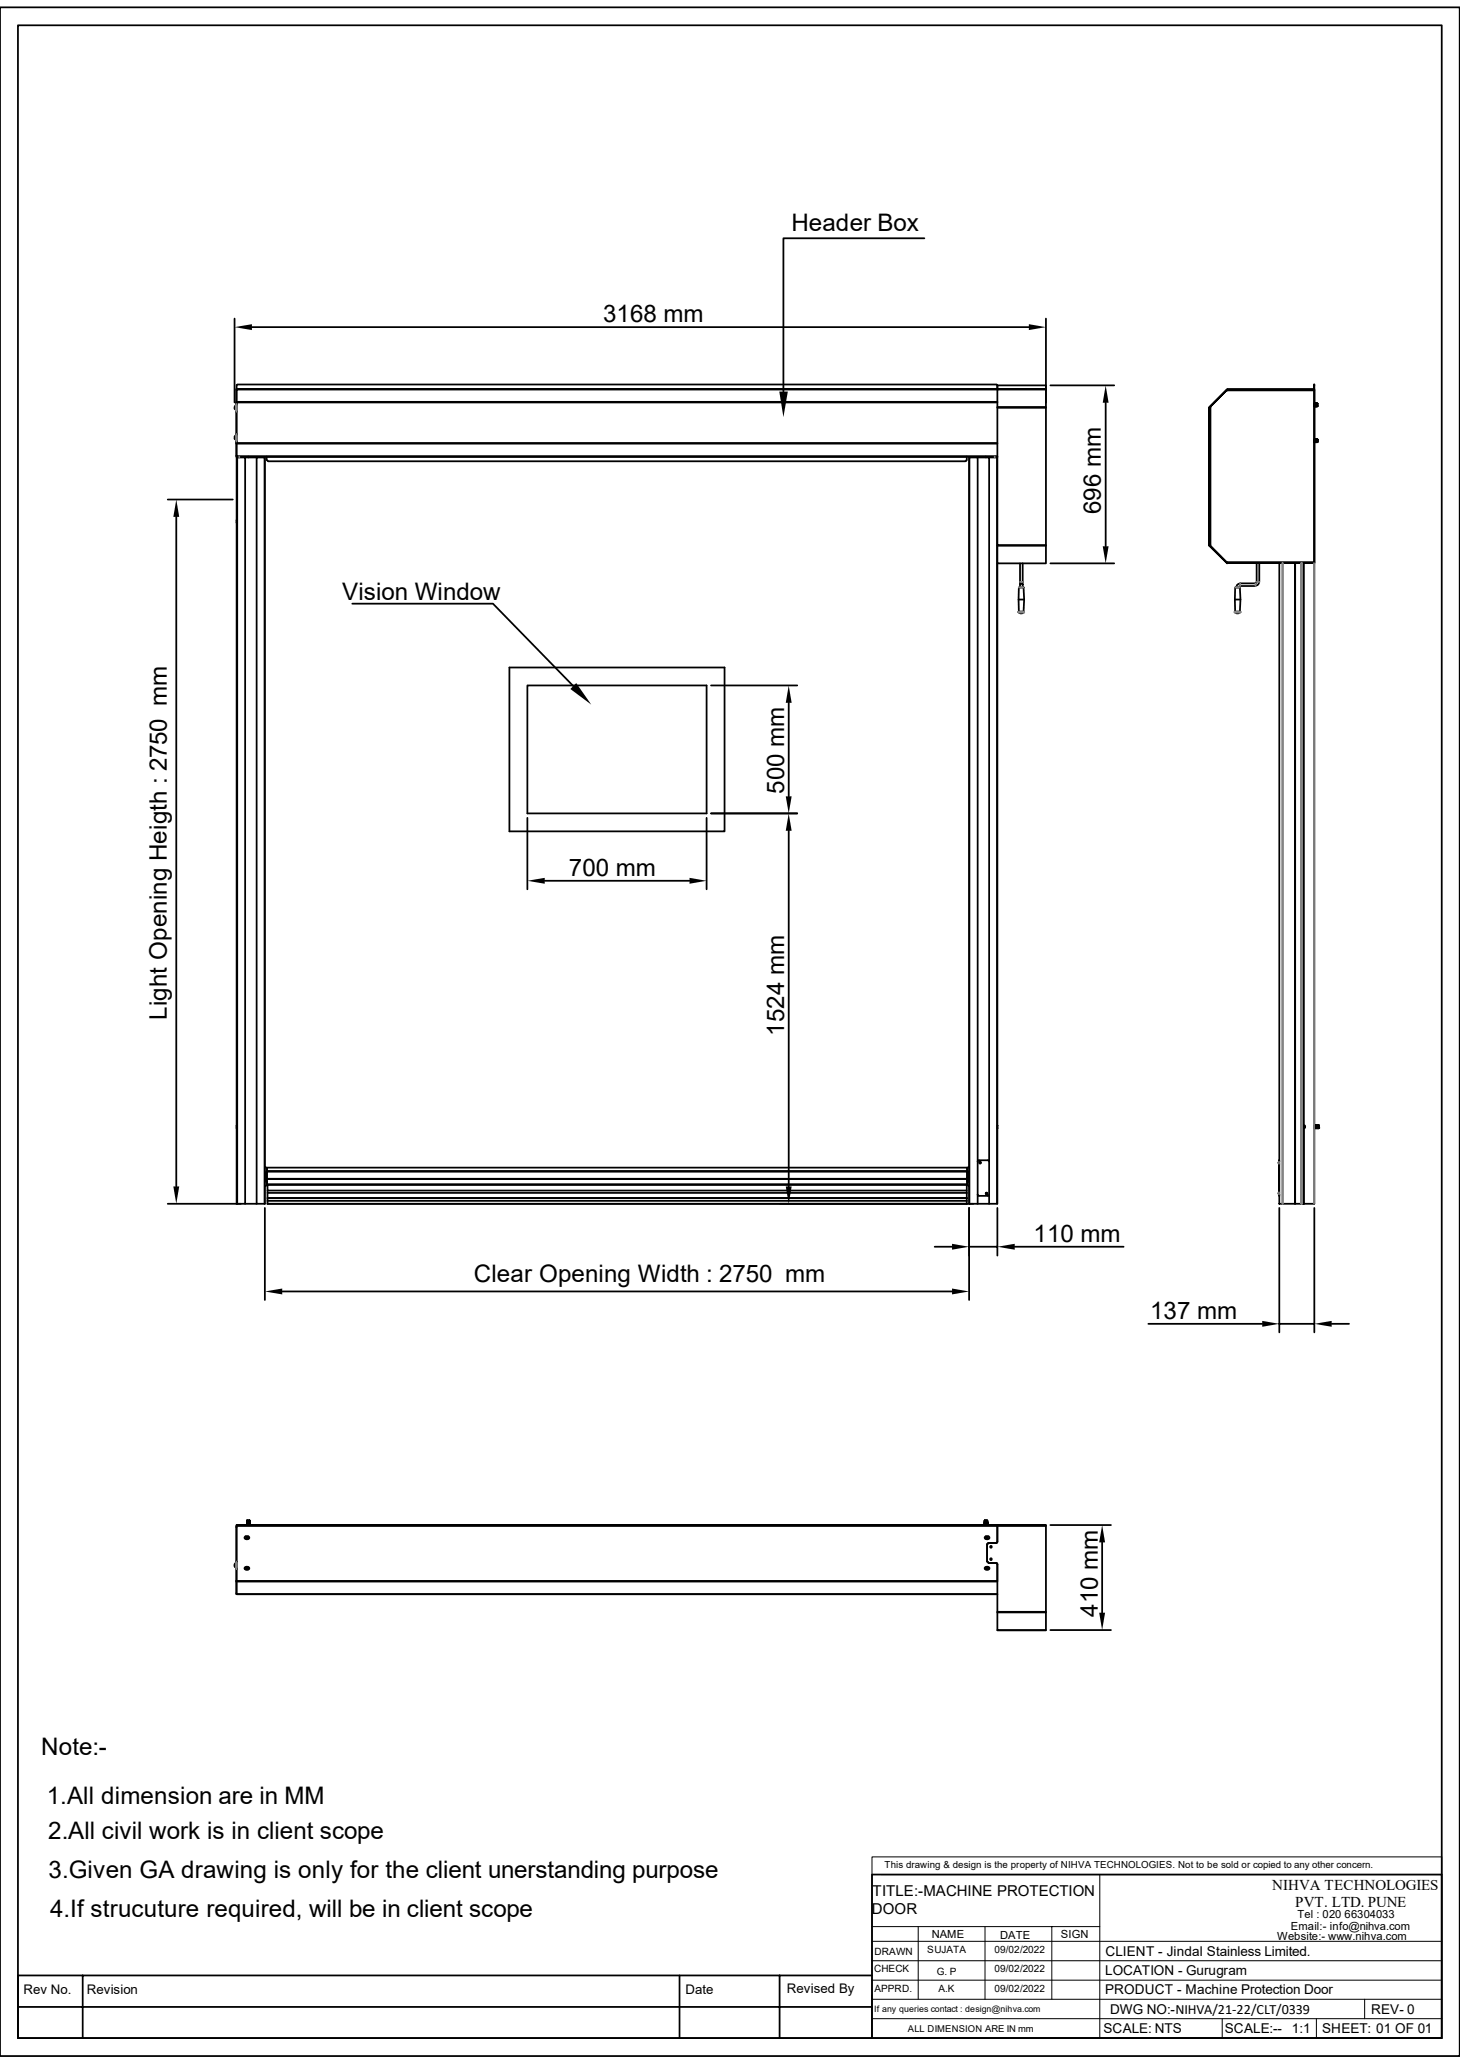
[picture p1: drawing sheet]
<svg xmlns="http://www.w3.org/2000/svg" width="210mm" height="297mm" viewBox="0 0 210 297" stroke-linecap="round" stroke-linejoin="round" font-family="sans-serif">
<g fill="none" stroke="#000" stroke-width=".25">
<path d="M0 1.1h210v294.8h-210zM2.6 3.6h204.8v289.7h-204.8zM33.7 58.5v.3M33.7 45.8v12.1M33.8 58.8l.2 .2M34 59.1h.1M34 58.2v1M34 58v5.7M34 59.2h.1M34 58.2h.1M34 58h.1M34 58.3l-.2 .1v.1"/>
<path d="M34 58.1h.1M34 59.3h.1M34 57.9v5.9h109.5M34 56h109.5M34 56.1v1.7M34 55.4v.6M34 57.9h109.5M34.1 55.4h.1M34.1 55.3h109.3M36.2 47.1h111.8M143.4 55.4h.1M143.5 58.6h7v.1h-7z"/>
<path d="M143.5 57.8h-109.5v.1M143.5 56h-109.5v2M143.5 56h-109.5v.1M143.5 58.7v19.7h7M143.5 56h7h-7v2.6M143.5 56h7M143.5 56v-.5h7v.5M143.5 55.4v.6M150.5 58.7v19.8h-7v-.1M150.5 45.8v12.8M151.1 55.5h9.2M159 58v20.6"/>
<path d="M174 58.6h.1M174 58.6l-.1 .1M174 58.6v.1M176.5 56l-2.5 2.6zM176.5 56h12.6v25h-12.6l-2.5-2.6v-19.8zM176.5 56.2v-.2l-2.5 2.6h.1v19.8h-.1l2.5 2.6v-.1h12.6v-24.7M176.5 56v.2M176.6 56h12.4M176.6 56v.1M189 56l.1 .2h-12.6M189 55.5l.1 .5zM189 55.5h.1"/>
<path d="M189 55.4v-.1l.1 .1M189.1 58.1v.4M189.1 56v117.2h-1.6v-10.8v10.8M189.1 56h-.1M189.1 58.4v.1M189.1 58.1h.2M189.1 58.1v.3M189.1 58.1l.1 .3M189.1 58.1h.4M189.1 58.4v.1h.3M189.1 58.1h.1M189.2 58.4v-.3v.4"/>
<path d="M189.2 58.4l-.1 .1M189.2 58.1h.1M189.2 58.1h-.1M189.2 58.5h.2M189.2 58.1l.1 .4M189.2 58.1v.4M189.3 58.1h.1M189.3 58.1h-.1M189.3 58.1v.4M189.3 58.1l.1 .4M189.4 58.5h.1M189.4 58.1h.1"/>
<path d="M189.4 58.4v.1M189.4 58.1v.4M189.4 58.1v.3M189.4 58.4l.1 .1M189.4 58.1l.1 .4zM189.5 58.4h.1M189.5 58.1h-.1M189.5 58.1h.1M189.5 58.4v.1M189.5 58.1v.3M24.1 71.9h9.4M25.4 74.4v96.3"/>
<path d="M33.7 62.9v.3M33.7 62.8v.1M33.8 63.2l.2 .1M33.9 62.9h.1M34 62.5v1M34 63.4h.1M34 62.7h-.2v.1M34 63.7v2h109.5M34 65.6v.1h109.5M34 63.8v1.8M34 63.5h.1M34 62.4h.1"/>
<path d="M34 62.5h.1M34 63.8h109.5M34 65.7v.1M34.1 74.8v.4M34.1 65.8h1.2v107.4h-1.2zM34.1 65.8h-.1v107.4M34.4 65.7l-.2 .1M35.3 65.8h1.6M35.7 65.7v.1M36.9 65.8h1.2v107.4h-1.2zM38.1 65.8v107.4M38.4 65.7h100.7"/>
<path d="M38.4 65.7v.5M38.4 66.2l.2 .2h100.3l.1-.2M139.1 65.7v.5M139.4 65.8v107.4M140.6 65.8h1.7v101.2M141.8 65.7v.1M142.3 65.8h1.2M143.2 65.7l.1 .1M143.4 65.8v107.4h-1.1v-1.2M143.5 78.5v2.6h7v-2.6M173.9 78.5l2.7 2.5zM173.9 78.4l.1 .1"/>
<path d="M174.1 78.4h-.2v-19.7h.1v19.8M189.1 63.2v.1M189.1 63.3v.3M189.1 63.2v.4M189.1 63.2h.4M189.1 63.6h.4M189.1 63.2l.1 .4M189.1 63.2h.2M189.2 63.2v.4M189.2 63.6h.1M189.2 63.6h.2M189.2 63.2l.1 .4"/>
<path d="M189.3 63.2v.4M189.3 63.6h-.1M189.3 63.6h.1M189.3 63.2v.1M189.3 63.3l.1 .3M189.4 63.2v.1M189.4 63.6h-.1M189.4 63.3v.3M189.4 63.6h.1M189.4 63.2l-.1 .1M189.4 63.2v.4M189.4 63.3l.1 .3"/>
<path d="M189.4 63.3h.1v.2M189.4 63.2l.1 .4M189.5 63.3v.2M189.5 63.3v.3M189.5 63.2v.1M189.5 63.2v.3M189.5 63.2v.4M73.3 96.1h30.9v23.5h-30.9zM75.9 98.6h25.7v18.5h-25.7zM102.3 98.6h12.4M143.5 81.1l-.1 92.1M146.5 88.1l.3 .2h.2l.3-.2"/>
<path d="M146.5 86.3h.8M146.6 84.5v3.5M146.6 88.1h-.1M146.6 88h.1M146.6 84.5h.6M146.7 84.1v.4M146.7 81.1v3M146.7 84.1l.2-.2 .2 .2M147.1 81.1v3.4M147.2 84.5l.1 1.8M147.2 84.5h.1M147.3 88.1h.1"/>
<path d="M147.3 86.3v1.7h-.8M151.1 81.1h9.2M176.5 80.9v.1h12.6v-.1M177.6 88.1h.1M177.6 88.1l.3 .2 .5-.2M177.6 86.3h.8M177.6 86.3l.1 1.7M177.7 84.5l-.1 1.8M177.7 88h.1M177.8 84.5h.6M178.2 84.5h.1M178.4 84.5v3.5h-.8"/>
<path d="M178.4 84.5h.1M178.4 88.1h.1M180.6 83.9h-2.2a.55 .55 0 0 0-.6 .6M180.6 84.3h-2.2l-.2 .2M180.8 81v2.7l-.2 .2M181.1 81v2.7l-.2 .5-.3 .1M184 81v86.1v-.1M186.3 81v92.2h.9v-92.2M187.3 81v92.2M187.5 81v80.9M187.5 81v80.9zM75.9 117.7v10.3"/>
<path d="M101.6 117.7v10.3M102.3 117.1h12.4M113.5 101.1v13.5M113.5 119.5v51.2M78.4 126.7h20.8M24.1 173.2h10.5M34.1 162v.3M35.3 173.2h1.6M38.1 167.9h.1M38.1 170.7h.1M38.1 173.8v13.3M38.2 168l.2 .1"/>
<path d="M38.4 170.5l-.2 .1M38.4 169.7h100.7zM38.4 169.6h100.7zM38.4 170.4h100.7zM38.4 168.5h100.7zM38.4 168.6h100.7v1M38.4 168.6h-.1v1.5h.1M38.4 168.1v2.4M38.4 168.6h.1M38.4 168.5v-.5h100.7v.6M38.5 170.5h100.6v.8h-100.6zM38.5 171.3v.4h100.6"/>
<path d="M38.5 171.7v.7h100.6M38.5 172.8h100.6M38.5 173.2h101.5M38.5 170.4h100.6M38.5 172.4h.1M134.5 179.4h2.4M139.1 172.4h-100.6v.4M139.1 171.3v1.9h-100.6v-.4M139.1 168.6h-100.7v1M139.1 168.6h.2v1.5h-.2zM139.1 169.7v.7M139.1 168.5h.1"/>
<path d="M139.1 170.1v.4l.2 .1M139.3 168h-.1l-.1 .6M139.3 167.9h.1M139.3 170.7h.1M139.4 173.8v13.3M139.4 179.4h4.1M140.6 167.1v-101.3h-1.2v107.4M140.6 171.9v1.3h-1.2M140.6 167.1l.2-.1h1.3l.2 .1-.1 4.9-1.4 .1-.2-.2M140.6 173.2h1.7M140.6 167.1v4.8M140.9 167.2h.2v.2l-.3-.1z"/>
<path d="M141 167.3h.1h-.1zM141 167.3h-.1zM141.9 171.7v.1zM141.9 171.6h.1v.3l-.2-.2zM143.5 173.8v6.9M143.5 162v.3M146 179.4h15.6M183.9 171.7v.1M183.9 167.3v.1M183.9 171.8h.1M183.9 167.4h.1M184 171.9v.2"/>
<path d="M184 171.6l-.1 .1M184 171.9h.1M184 171.6h.1M184 167.2l-.1 .1M184 167.1v4.8M184 167.5h.1M184 167.2h.1M184 173.8v17.9M184 167.1v6.1h2.3v-92.2v92.2M187.2 173.2h.1M187.5 162.1h.1M187.5 162.2h.1"/>
<path d="M187.5 162.1v.1M187.5 162.4v10.8h-.2M187.5 173.2h.1M187.6 162.2h.1M187.6 162.1h.1M187.6 162.1v.1M189.1 162v.3M189.1 173.8v17.9M189.1 162h.1M189.1 162.1v.2M189.1 162.3h.6M189.1 162.3h.1"/>
<path d="M189.1 162l.1 .3M189.2 162v.3M189.2 162.3h.1M189.2 162h-.1M189.2 162h.1M189.2 162.3h-.1M189.2 162l.1 .3M189.3 162h-.1M189.3 162.3h.1M189.3 162h.1M189.3 162.3h-.1M189.3 162v.3"/>
<path d="M189.3 162l.1 .3M189.4 162h.1M189.4 162v.3M189.4 162.3h.1M189.4 162l.1 .3M189.5 162v.3M189.5 162.3h.1M189.5 162h.1M189.5 162l.1 .3M189.5 162h.2M189.6 162v.3M189.6 162l.1 .3"/>
<path d="M189.6 162.3h.1M189.7 162v.3M189.7 162h.1M189.7 162.3h.1M189.7 162.3h-.1M189.7 162h-.6M189.8 162.3h-.1M40.6 185.8h96.3M165.2 190.5h16.4M184 190.5h5.1M191.6 190.5h2.5M34 219.8v7.7"/>
<path d="M34 219.6v7.9h109.5v-2.4M34 219.6v.2M34.1 219.5h109.3zM34.1 219.5h-.1h.1M35.5 218.9h.4M35.5 219h.4M35.5 219.4h.4h-.4M35.5 219.3h.4l-.4 .1M35.5 219.4h.4M35.5 219.1h.4M35.5 219.2h.4M35.5 219.3h.1"/>
<path d="M35.5 219.4h.1M35.5 219.5h.1M35.5 219h.1M35.5 219.2h.1M35.5 219.4l.1 .1M35.5 219v.2M35.5 219.2v.2M35.5 218.8h.4zM35.5 218.8h.1M35.5 219.3h.2a.11 .11 0 0 1 .2 0 .11 .11 0 0 1 0 .2M35.5 219.5h.4M35.5 219.3l.4-.1z"/>
<path d="M35.5 219.2h.4zM35.5 219h.4l-.4 .1M35.5 218.9h.1M35.6 219.2h-.1M35.6 219.2l-.1 .1M35.6 219.3h-.1M35.6 219h.1M35.6 218.8h.3M35.6 218.9h.3M35.6 219.2h.3M35.6 219.3h.3M35.6 219h.3h-.2"/>
<path d="M35.6 218.8l-.1 .1M35.6 218.9h-.1M35.6 218.9l-.1 .1M35.6 219.3l-.1 .1M35.6 219.4l-.1 .1M35.8 219.5h.1M35.9 219.1h.1M35.9 219.2h.1M35.9 219.4h.1M35.9 219h.1M35.9 219v.1M35.9 219.4v.1"/>
<path d="M35.9 219l-.4 .1M35.9 219.4l-.3 .1M35.9 218.9h.1M35.9 218.9v.1M35.9 219.1v.1M35.9 218.8l-.4 .1M35.9 218.9h-.4M35.9 219.1h-.4M35.9 219.1l-.4 .1M35.9 219.2h-.4M35.9 219h-.3M35.9 219.5h.1"/>
<path d="M35.9 218.9l-.4 .1M35.9 218.9h-.3M35.9 218.8v.1M35.9 219.4h-.3M35.9 219.3h-.3M141.6 219h.1zM141.6 219.2v.1M141.6 219.3v.2M141.6 219v.2M141.6 218.8v.1M141.6 218.9v.1M141.6 219v.1"/>
<path d="M141.6 219h.1M141.6 218.8h.4M141.6 219.1h.1M141.6 219.2h.1M141.6 219.3h.1M141.6 219.4h.1M141.6 219h.4M141.6 218.8h.1M141.6 219.3h.4M141.6 219.2h.4M141.6 219.1h.4M141.6 218.9h.1"/>
<path d="M141.6 219.1v.1M141.6 219.4h.4M141.6 218.9h.4M141.6 219h.4v.1M141.7 219.5h-.1M141.7 219h-.1M141.7 219h.3M141.9 219.5h.1M141.9 219h.1M142 218.8h.1M142 219.4l-.4 .1M142 219.4h-.4"/>
<path d="M142 219.3l-.4 .1M142 219l-.4 .1M142 218.9l-.4 .1M142 218.9h-.4M142 218.8l-.4 .1M142 218.8v.1M142 219.1h.1M142 218.9h.1M142 219.1v.1M142 219.2v.2M142 218.9v.1M142 219.4v.1"/>
<path d="M142 219.2h-.4M142 219.2l-.4 .1M142 219.3h-.4M142 219.1h-.4M142 219.1l-.4 .1M142 219.2h.1M142 219.4h.1M142 219.5h.1M142 219h.1M142 219.3h.1M143.4 219.5h.1M143.5 219.5h-.1"/>
<path d="M143.5 219.5h7h-7v.1h-109.5v-.1M150.5 219.5v.1h-7l-.1 2.4h-1.2l-.2 .2M150.5 219.6v12.3h-7v-6.8M151.1 219.5h8.7M33.7 225.1v.3M33.8 225.4l.2 .2M34 224.9l-.2 .2M34 224.7v1.1M34 224.9h.1M34 227.5v1.9h109.5h-109.5M34 227.6v1.7M34 229.3v.1"/>
<path d="M34 225.8h.1M34 227.5v.1h109.5M34 224.7h.1M35.3 221.1l-.1 .1v.2h.1M35.3 221.1h.1M35.3 225.5l-.1 .1v.2h.1M35.4 225.5l.1-.1 .1 .1M35.4 225.8l.1 .1 .1-.1M35.4 221.4l.1 .1 .1-.1M35.4 221.1l.1-.1 .1 .1M35.4 225.6h.2v.2zM35.4 221.2h.2v.2z"/>
<path d="M35.4 225.6v.1M35.7 225.5l.2 .1v.2h-.2M35.7 221.1h.1M35.7 221.1l.2 .1v.2h-.2M141.8 221.1l-.2 .1v.2h.2M141.8 221.1h.1M141.8 225.5l-.2 .1v.2h.2M141.9 221.4l.1 .1 .1-.1M141.9 221.1l.1-.1 .1 .1M141.9 225.5l.1-.1 .1 .1M141.9 225.8l.1 .1 .1-.1M141.9 221.2h.1v.2z"/>
<path d="M141.9 225.6h.1v.2zM142 222.2v2.5M142 224.7l.2 .2M142.1 225.6v.2M142.2 225.5l.1 .1v.2h-.1M142.2 221.1h.1M142.2 221.1l.1 .1v.2h-.1M142.2 224.9h1.1l.2 .2M142.2 222.1l-.2 .1M142.5 224.2h.1v.3l-.2-.1zM142.5 222.5h.1v.2l-.2-.1zM143.5 231.9v.1h7v-.1"/>
<path d="M143.5 232v2.6h7v-2.6M143.5 234.6h7M151.1 234.6h8.7M158.5 222v10.1M131.6 293.3h75.8"/>
<circle cx="141" cy="167.3" r=".07"/>
<circle cx="141.9" cy="171.7" r=".08"/>
<circle cx="187.5" cy="162.1" r=".22"/>
<circle cx="187.5" cy="162.1" r=".17"/>
</g>
<g fill="none" stroke="#808080" stroke-width=".25">
<path d="M34 58.3v.8M34 58.1v1.2M34 62.7v.7M34 62.4v1.1M34.4 65.7v.1M143.1 65.7v.1M146.5 88.1h.8M146.6 84.5h.6M146.6 88h.6M146.7 84.5h.4M146.7 83.7h.4M177.6 88.1h.8"/>
<path d="M177.7 84.5h.7M177.7 88h.7M177.8 84.5h.4M178.4 83.9v.4M180.6 83.9v.4M180.8 83.7h.3M184.4 81v92.2M184.5 81v92.2M187.2 81v92.2M187.3 81v92.2M189 81v92.2M184 167.2v.3"/>
<path d="M184 171.6v.3M34 224.9v.7M34 224.7v1.1"/>
</g>
<path d="M34.1 71.9h.1M125.4 267.2h82v2.5h-82zM125.4 279.4h82M158.2 269.7h49.2M125.4 287.7h82M125.4 284.9h82M125.4 282.2h82" fill="none" stroke="#000" stroke-width=".14"/>
<g fill="#000">
<path d="M33.7 47.1l2.5-.4v.8zM148 46.7l2.5 .4-2.5 .4zM159 55.5l.5 2.5h-.9zM25.4 71.9l.4 2.5h-.9zM158.6 78.6h.9l-.5 2.5zM113 114.6h.9l-.4 2.5zM113.5 98.6l.4 2.5h-.9zM113.5 117.1l.4 2.4h-.9zM75.9 126.7l2.5-.4v.9zM99.2 126.3l2.4 .4-2.4 .5zM24.9 170.7h.9l-.4 2.5zM113 170.7h.9l-.4 2.5z"/>
<path d="M136.9 179l2.5 .4-2.5 .4zM143.5 179.4l2.5-.4v.8zM38.1 185.8l2.5-.4v.9zM136.9 185.4l2.5 .4-2.5 .5zM181.6 190.1l2.4 .4-2.4 .4zM189.1 190.5l2.5-.4v.8zM158.1 232.1h.9l-.5 2.5zM158.5 219.5l.5 2.5h-.9z"/>
</g>
<path d="M158.6 270.4h23.9v6.5h-23.9z" fill="#fff"/>
<path d="M125.4 269.7v23.6M125.4 277.2h32.8M126.8 269.7h31.4v23.6M132.1 277.2v10.5M141.7 277.2v10.5M151.3 277.2v10.5M125.4 290.5h82M175.8 290.5v2.8M189.4 290.5v2.8M196.3 287.7v2.8" fill="none" stroke="#000" stroke-width=".14"/>
<path d="M133 34.3h-20.3v22M50.7 86.9h20.2l11.6 11.8M125.4 269.7h82v23.6h-82zM2.6 288.8h122.8M11.9 284.3v9M97.7 284.3v9M112.1 284.3v9M125.4 284.3h-122.8v9h122.8" fill="none" stroke="#000" stroke-width=".25"/>
<path d="M112.1 56.3h1.2l-.6 3.7zM82.9 98.3l2.1 3.1-3-2.3z" fill="#000"/>
<g font-size="3.5">
<text x="113.8" y="33.3">Header Box</text>
<text x="86.7" y="46.4">3168 mm</text>
<text x="158.4" y="74" transform="rotate(-90 158.4 74)">696 mm</text>
<text x="49.2" y="86.3">Vision Window</text>
<text x="112.8" y="114.3" transform="rotate(-90 112.8 114.3)">500 mm</text>
<text x="81.8" y="126.1">700 mm</text>
<text x="24" y="146.7" transform="rotate(-90 24 146.7)">Light Opening Heigth : 2750 mm</text>
<text x="112.8" y="149" transform="rotate(-90 112.8 149)">1524 mm</text>
<text x="148.7" y="178.8">110 mm</text>
<text x="68.2" y="184.5">Clear Opening Width : 2750 mm</text>
<text x="165.4" y="189.8">137 mm</text>
<text x="157.9" y="232.7" transform="rotate(-90 157.9 232.7)">410 mm</text>
<text x="5.9" y="252.5">Note:-</text>
<text x="6.7" y="259.6">1.All dimension are in MM</text>
<text x="6.9" y="264.7">2.All civil work is in client scope</text>
<text x="7" y="270.2">3.Given GA drawing is only for the client unerstanding purpose</text>
<text x="7.2" y="275.8">4.If strucuture required, will be in client scope</text>
</g>
<g font-size="2.2">
<text x="125.4" y="275.5">DOOR</text>
<text x="125.5" y="272.8">TITLE:-MACHINE PROTECTION</text>
<text x="183" y="272">NIHVA TECHNOLOGIES</text>
<text x="186.3" y="274.4">PVT. LTD. PUNE</text>
</g>
<g font-size="1.9">
<text x="159" y="281.4">CLIENT - Jindal Stainless Limited.</text>
<text x="3.4" y="287">Rev No.</text>
<text x="12.5" y="287">Revision</text>
<text x="98.6" y="287">Date</text>
<text x="113.2" y="286.8">Revised By</text>
<text x="159" y="287">PRODUCT - Machine Protection Door</text>
<text x="159" y="284.2">LOCATION - Gurugram</text>
<text x="158.7" y="292.6">SCALE: NTS</text>
<text x="159.7" y="289.8">DWG NO:-NIHVA/21-22/CLT/0339</text>
<text x="176.2" y="292.6">SCALE:--</text>
<text x="185.8" y="292.6">1:1</text>
<text x="190.2" y="292.6">SHEET: 01 OF 01</text>
<text x="197.2" y="289.8">REV- 0</text>
</g>
<g font-size="1.6">
<text x="134" y="278.9">NAME</text>
<text x="143.8" y="279">DATE</text>
<text x="152.6" y="278.8">SIGN</text>
<text x="183.7" y="279.1">Website:- www.nihva.com</text>
<text x="185.7" y="277.7">Email:- info@nihva.com</text>
<text x="186.6" y="276.1">Tel : 020 66304033</text>
</g>
<g font-size="1.4">
<text x="127.3" y="268.8">This drawing &amp; design is the property of NIHVA TECHNOLOGIES. Not to be sold or copied to any other concern.</text>
<text x="125.8" y="281.3">DRAWN</text>
<text x="133.4" y="281">SUJATA</text>
<text x="143" y="281">09/02/2022</text>
<text x="125.7" y="283.8">CHECK</text>
<text x="125.8" y="286.6">APPRD.</text>
<text x="134.7" y="284.1">G. P</text>
<text x="135" y="286.6">A.K</text>
<text x="143" y="283.8">09/02/2022</text>
<text x="143" y="286.6">09/02/2022</text>
<text x="130.6" y="292.4">ALL DIMENSION ARE IN mm</text>
</g>
<text font-size="1.3" x="125.7" y="289.5">If any queries contact : design@nihva.com</text>
</svg>
